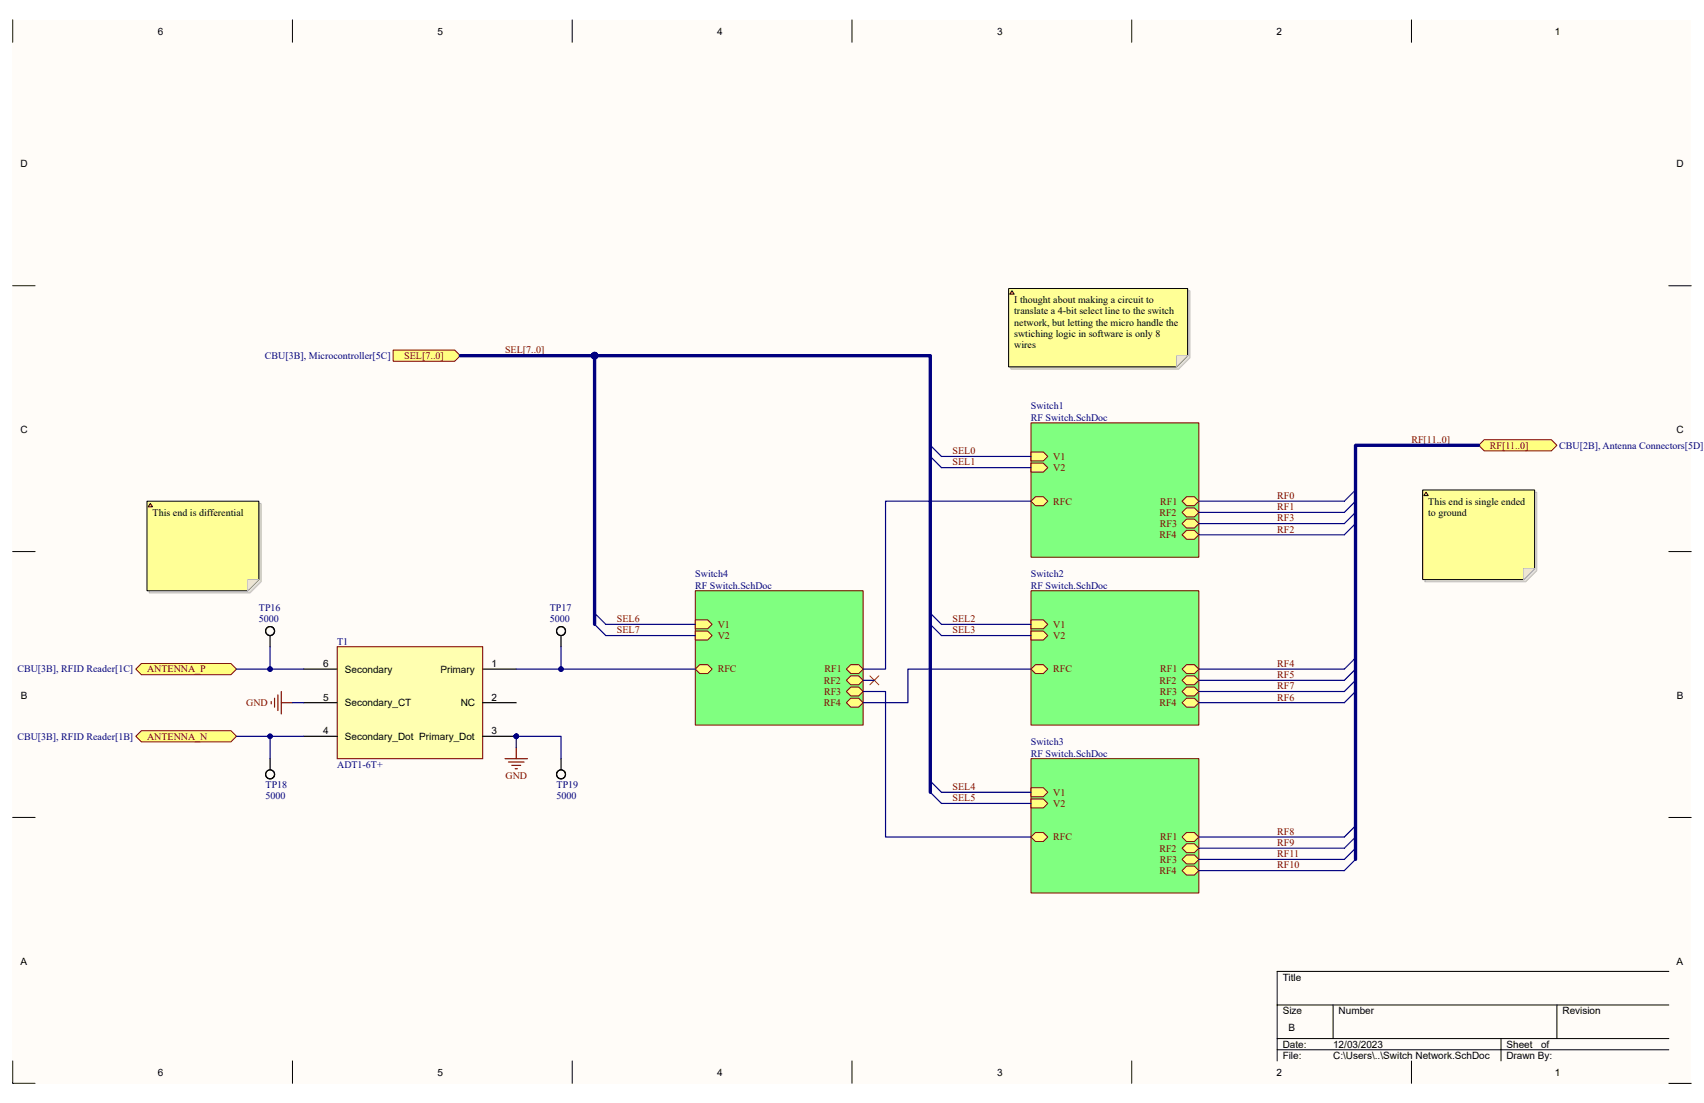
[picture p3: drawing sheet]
<svg xmlns="http://www.w3.org/2000/svg" width="432mm" height="279mm" viewBox="0 0 432 279" stroke-linecap="round" stroke-linejoin="round" font-family="sans-serif">
<g fill="#fffcf8">
<path d="M3.2 5h425.4v269.4h-425.4z" fill-rule="evenodd"/>
<path d="M8.9 10.7h414v258.1h-414z" fill-rule="evenodd"/>
</g>
<g fill="none" stroke="#000" stroke-width=".25">
<path d="M3.2 5v5.7M74.1 5v5.7M145 5v5.7M215.9 5v5.7M286.8 5v5.7M357.7 5v5.7M3.2 72.4h5.7M422.9 72.4h5.7M3.2 139.7h5.7M422.9 139.7h5.7M3.2 207.1h5.7M422.9 207.1h5.7"/>
<path d="M323.6 254.6h99.3M337.8 254.6v8.5M394.5 254.6v8.5M422.9 246.1h-99.3v22.6M3.2 268.7v5.7h5.7M74.1 268.7v5.7M145 268.7v5.7M215.9 268.7v5.7M286.8 268.7v5.7M323.6 263.1h99.3M323.6 265.9h99.3M357.7 268.8v5.6"/>
<path d="M380.4 263.1v5.7M422.9 274.4h5.7"/>
</g>
<path d="M261.3 107.1h42.5v34h-42.5z" fill-rule="evenodd" fill="#80ff80"/>
<path d="M261.3 107.1h42.5v34h-42.5z" fill="none" stroke="#800000" stroke-width=".25"/>
<path d="M261.3 114.5h3.1l1.1 1.1-1.1 1.2h-3.1z" fill-rule="evenodd" fill="#ffff80"/>
<path d="M261.3 114.5h3.1l1.1 1.1-1.1 1.2h-3.1z" fill="none" stroke="#800000" stroke-width=".25"/>
<path d="M261.3 117.3h3.1l1.1 1.2-1.1 1.1h-3.1z" fill-rule="evenodd" fill="#ffff80"/>
<path d="M261.3 117.3h3.1l1.1 1.2-1.1 1.1h-3.1z" fill="none" stroke="#800000" stroke-width=".25"/>
<path d="M299.5 127l1.2-1.2h2l1.1 1.2-1.1 1.1h-2z" fill-rule="evenodd" fill="#ffff80"/>
<path d="M299.5 127l1.2-1.2h2l1.1 1.2-1.1 1.1h-2z" fill="none" stroke="#800000" stroke-width=".25"/>
<path d="M299.5 129.8l1.2-1.1h2l1.1 1.1-1.1 1.1h-2z" fill-rule="evenodd" fill="#ffff80"/>
<path d="M299.5 129.8l1.2-1.1h2l1.1 1.1-1.1 1.1h-2z" fill="none" stroke="#800000" stroke-width=".25"/>
<path d="M299.5 132.6l1.2-1.1h2l1.1 1.1-1.1 1.2h-2z" fill-rule="evenodd" fill="#ffff80"/>
<path d="M299.5 132.6l1.2-1.1h2l1.1 1.1-1.1 1.2h-2z" fill="none" stroke="#800000" stroke-width=".25"/>
<path d="M299.5 135.5l1.2-1.2h2l1.1 1.2-1.1 1.1h-2z" fill-rule="evenodd" fill="#ffff80"/>
<path d="M299.5 135.5l1.2-1.2h2l1.1 1.2-1.1 1.1h-2z" fill="none" stroke="#800000" stroke-width=".25"/>
<path d="M262.4 125.8h2l1.1 1.2-1.1 1.1h-2l-1.1-1.1z" fill-rule="evenodd" fill="#ffff80"/>
<path d="M262.4 125.8h2l1.1 1.2-1.1 1.1h-2l-1.1-1.1z" fill="none" stroke="#800000" stroke-width=".25"/>
<path d="M261.3 149.6h42.5v34.1h-42.5z" fill-rule="evenodd" fill="#80ff80"/>
<path d="M261.3 149.6h42.5v34.1h-42.5z" fill="none" stroke="#800000" stroke-width=".25"/>
<path d="M261.3 157h3.1l1.1 1.2-1.1 1.1h-3.1z" fill-rule="evenodd" fill="#ffff80"/>
<path d="M261.3 157h3.1l1.1 1.2-1.1 1.1h-3.1z" fill="none" stroke="#800000" stroke-width=".25"/>
<path d="M261.3 159.9h3.1l1.1 1.1-1.1 1.1h-3.1z" fill-rule="evenodd" fill="#ffff80"/>
<path d="M261.3 159.9h3.1l1.1 1.1-1.1 1.1h-3.1z" fill="none" stroke="#800000" stroke-width=".25"/>
<path d="M299.5 169.5l1.2-1.1h2l1.1 1.1-1.1 1.1h-2z" fill-rule="evenodd" fill="#ffff80"/>
<path d="M299.5 169.5l1.2-1.1h2l1.1 1.1-1.1 1.1h-2z" fill="none" stroke="#800000" stroke-width=".25"/>
<path d="M300.7 171.2h2l1.1 1.1-1.1 1.2h-2l-1.2-1.2z" fill-rule="evenodd" fill="#ffff80"/>
<path d="M300.7 171.2h2l1.1 1.1-1.1 1.2h-2l-1.2-1.2z" fill="none" stroke="#800000" stroke-width=".25"/>
<path d="M299.5 175.2l1.2-1.2h2l1.1 1.2-1.1 1.1h-2z" fill-rule="evenodd" fill="#ffff80"/>
<path d="M299.5 175.2l1.2-1.2h2l1.1 1.2-1.1 1.1h-2z" fill="none" stroke="#800000" stroke-width=".25"/>
<path d="M299.5 178l1.2-1.1h2l1.1 1.1-1.1 1.1h-2z" fill-rule="evenodd" fill="#ffff80"/>
<path d="M299.5 178l1.2-1.1h2l1.1 1.1-1.1 1.1h-2z" fill="none" stroke="#800000" stroke-width=".25"/>
<path d="M261.3 169.5l1.1-1.1h2l1.1 1.1-1.1 1.1h-2z" fill-rule="evenodd" fill="#ffff80"/>
<path d="M261.3 169.5l1.1-1.1h2l1.1 1.1-1.1 1.1h-2z" fill="none" stroke="#800000" stroke-width=".25"/>
<path d="M261.3 192.2h42.5v34h-42.5z" fill-rule="evenodd" fill="#80ff80"/>
<path d="M261.3 192.2h42.5v34h-42.5z" fill="none" stroke="#800000" stroke-width=".25"/>
<path d="M261.3 199.5h3.1l1.1 1.2-1.1 1.1h-3.1z" fill-rule="evenodd" fill="#ffff80"/>
<path d="M261.3 199.5h3.1l1.1 1.2-1.1 1.1h-3.1z" fill="none" stroke="#800000" stroke-width=".25"/>
<path d="M261.3 202.4h3.1l1.1 1.1-1.1 1.2h-3.1z" fill-rule="evenodd" fill="#ffff80"/>
<path d="M261.3 202.4h3.1l1.1 1.1-1.1 1.2h-3.1z" fill="none" stroke="#800000" stroke-width=".25"/>
<path d="M299.5 212l1.2-1.1h2l1.1 1.1-1.1 1.2h-2z" fill-rule="evenodd" fill="#ffff80"/>
<path d="M299.5 212l1.2-1.1h2l1.1 1.1-1.1 1.2h-2z" fill="none" stroke="#800000" stroke-width=".25"/>
<path d="M299.5 214.9l1.2-1.2h2l1.1 1.2-1.1 1.1h-2z" fill-rule="evenodd" fill="#ffff80"/>
<path d="M299.5 214.9l1.2-1.2h2l1.1 1.2-1.1 1.1h-2z" fill="none" stroke="#800000" stroke-width=".25"/>
<path d="M299.5 217.7l1.2-1.1h2l1.1 1.1-1.1 1.1h-2z" fill-rule="evenodd" fill="#ffff80"/>
<path d="M299.5 217.7l1.2-1.1h2l1.1 1.1-1.1 1.1h-2z" fill="none" stroke="#800000" stroke-width=".25"/>
<path d="M299.5 220.5l1.2-1.1h2l1.1 1.1-1.1 1.2h-2z" fill-rule="evenodd" fill="#ffff80"/>
<path d="M299.5 220.5l1.2-1.1h2l1.1 1.1-1.1 1.2h-2z" fill="none" stroke="#800000" stroke-width=".25"/>
<path d="M261.3 212l1.1-1.1h2l1.1 1.1-1.1 1.2h-2z" fill-rule="evenodd" fill="#ffff80"/>
<path d="M261.3 212l1.1-1.1h2l1.1 1.1-1.1 1.2h-2z" fill="none" stroke="#800000" stroke-width=".25"/>
<path d="M176.2 149.6h42.5v34.1h-42.5z" fill-rule="evenodd" fill="#80ff80"/>
<path d="M176.2 149.6h42.5v34.1h-42.5z" fill="none" stroke="#800000" stroke-width=".25"/>
<path d="M176.2 157h3.1l1.1 1.2-1.1 1.1h-3.1z" fill-rule="evenodd" fill="#ffff80"/>
<path d="M176.2 157h3.1l1.1 1.2-1.1 1.1h-3.1z" fill="none" stroke="#800000" stroke-width=".25"/>
<path d="M176.2 159.9h3.1l1.1 1.1-1.1 1.1h-3.1z" fill-rule="evenodd" fill="#ffff80"/>
<path d="M176.2 159.9h3.1l1.1 1.1-1.1 1.1h-3.1z" fill="none" stroke="#800000" stroke-width=".25"/>
<path d="M214.5 169.5l1.1-1.1h2l1.1 1.1-1.1 1.1h-2z" fill-rule="evenodd" fill="#ffff80"/>
<path d="M214.5 169.5l1.1-1.1h2l1.1 1.1-1.1 1.1h-2z" fill="none" stroke="#800000" stroke-width=".25"/>
<path d="M215.6 171.2h2l1.1 1.1-1.1 1.2h-2l-1.1-1.2z" fill-rule="evenodd" fill="#ffff80"/>
<path d="M215.6 171.2h2l1.1 1.1-1.1 1.2h-2l-1.1-1.2z" fill="none" stroke="#800000" stroke-width=".25"/>
<path d="M214.5 175.2l1.1-1.2h2l1.1 1.2-1.1 1.1h-2z" fill-rule="evenodd" fill="#ffff80"/>
<path d="M214.5 175.2l1.1-1.2h2l1.1 1.2-1.1 1.1h-2z" fill="none" stroke="#800000" stroke-width=".25"/>
<path d="M214.5 178l1.1-1.1h2l1.1 1.1-1.1 1.1h-2z" fill-rule="evenodd" fill="#ffff80"/>
<path d="M214.5 178l1.1-1.1h2l1.1 1.1-1.1 1.1h-2z" fill="none" stroke="#800000" stroke-width=".25"/>
<path d="M176.2 169.5l1.1-1.1h2l1.1 1.1-1.1 1.1h-2z" fill-rule="evenodd" fill="#ffff80"/>
<path d="M176.2 169.5l1.1-1.1h2l1.1 1.1-1.1 1.1h-2z" fill="none" stroke="#800000" stroke-width=".25"/>
<g fill="none" stroke="#000080" stroke-width=".3">
<path d="M235.7 115.6l2.9 2.9M235.7 112.8l2.9 2.8M343.5 132.6l-2.8 2.9M343.5 129.8l-2.8 2.8M343.5 127l-2.8 2.8M343.5 124.1l-2.8 2.9M150.7 158.2l2.8 2.8M150.7 155.3l2.8 2.9M235.7 158.2l2.9 2.8M235.7 155.3l2.9 2.9M343.5 172.3l-2.8 2.9M343.5 169.5l-2.8 2.8"/>
<path d="M343.5 166.7l-2.8 2.8M343.5 175.2l-2.8 2.8M235.7 197.9l2.9 2.8M235.7 200.7l2.9 2.8M343.5 217.7l-2.8 2.8M343.5 214.9l-2.8 2.8M343.5 212l-2.8 2.9M343.5 209.2l-2.8 2.8"/>
</g>
<path d="M99.6 88.7h15.6l1.4 1.4-1.4 1.4h-15.6z" fill-rule="evenodd" fill="#ffff80"/>
<path d="M99.6 88.7h15.6l1.4 1.4-1.4 1.4h-15.6z" fill="none" stroke="#800000" stroke-width=".25"/>
<path d="M376.1 111.4h17l1.4 1.4-1.4 1.4h-17l-1.4-1.4z" fill-rule="evenodd" fill="#ffff80"/>
<path d="M376.1 111.4h17l1.4 1.4-1.4 1.4h-17l-1.4-1.4z" fill="none" stroke="#800000" stroke-width=".25"/>
<circle cx="130.8" cy="186.5" r=".57" fill="#000080"/>
<circle cx="130.8" cy="186.5" r=".57" fill="none" stroke="#000080" stroke-width=".25"/>
<path d="M85.4 163.8h36.9v28.4h-36.9z" fill-rule="evenodd" fill="#ffffb0"/>
<path d="M85.4 163.8h36.9v28.4h-36.9z" fill="none" stroke="#800000" stroke-width=".25"/>
<path d="M76.9 169.5h8.5M77 178h8.4M77 186.5h8.4M122.3 186.5h8.5" fill="none" stroke="#000" stroke-width=".3"/>
<circle cx="130.8" cy="186.5" r=".57" fill="#000080"/>
<circle cx="130.8" cy="186.5" r=".57" fill="none" stroke="#000080" stroke-width=".25"/>
<path d="M122.3 178h8.5M122.3 169.5h8.5" fill="none" stroke="#000" stroke-width=".3"/>
<path d="M34.4 169.5l1.4-1.4h22.7l1.4 1.4-1.4 1.4h-22.7z" fill-rule="evenodd" fill="#ffff80"/>
<path d="M34.4 169.5l1.4-1.4h22.7l1.4 1.4-1.4 1.4h-22.7z" fill="none" stroke="#800000" stroke-width=".25"/>
<path d="M68.7 177.7v.6M69.6 176.9v2.2M70.4 176v4M71.3 175.2v5.6M71.3 178h2.8M128 192.2h5.7M128.8 193h4M129.7 193.9h2.3M130.5 194.7h.6M130.8 189.3v2.9" fill="none" stroke="#800000" stroke-width=".3"/>
<path d="M34.4 186.5l1.4-1.4h22.7l1.4 1.4-1.4 1.4h-22.7z" fill-rule="evenodd" fill="#ffff80"/>
<path d="M34.4 186.5l1.4-1.4h22.7l1.4 1.4-1.4 1.4h-22.7z" fill="none" stroke="#800000" stroke-width=".25"/>
<path d="M220.4 171.2l2.3 2.3M222.7 171.2l-2.3 2.3" fill="none" stroke="#f00" stroke-width=".25"/>
<g fill="none" stroke="#000" stroke-width=".3">
<path d="M68.4 161v2.8M142.2 161v2.8M68.4 192.2v2.8M142.2 192.2v2.8"/>
<circle cx="68.4" cy="159.9" r="1.13"/>
<circle cx="142.2" cy="159.9" r="1.13"/>
<circle cx="68.4" cy="196.2" r="1.13"/>
<circle cx="142.2" cy="196.2" r="1.13"/>
</g>
<g fill="none" stroke="#000080" stroke-width=".3">
<path d="M238.6 118.5h22.7M238.6 115.6h22.7M261.3 127h-36.9v42.5h-5.7M303.8 135.5h36.9M303.8 132.6h36.9M303.8 129.8h36.9M303.8 127h36.9M153.5 158.2h22.7M238.6 158.2h22.7M153.5 161h22.7M218.7 175.2h5.7v36.8h36.9M238.6 161h22.7"/>
<path d="M303.8 178h36.9M303.8 175.2h36.9M303.8 172.3h36.9M303.8 169.5h36.9M130.8 186.5v2.8M238.6 203.5h22.7M238.6 200.7h22.7M303.8 217.7h36.9M303.8 214.9h36.9M303.8 212h36.9M303.8 220.5h36.9"/>
</g>
<circle cx="130.8" cy="186.5" r=".57" fill="#000080"/>
<circle cx="130.8" cy="186.5" r=".57" fill="none" stroke="#000080" stroke-width=".25"/>
<path d="M59.9 169.5h17M74.1 178h2.9" fill="none" stroke="#000080" stroke-width=".3"/>
<circle cx="68.4" cy="169.5" r=".57" fill="#000080"/>
<circle cx="68.4" cy="169.5" r=".57" fill="none" stroke="#000080" stroke-width=".25"/>
<path d="M59.9 186.5h17.1" fill="none" stroke="#000080" stroke-width=".3"/>
<circle cx="68.4" cy="186.5" r=".57" fill="#000080"/>
<circle cx="68.4" cy="186.5" r=".57" fill="none" stroke="#000080" stroke-width=".25"/>
<path d="M130.8 169.5h45.4M218.7 172.3h2.9M261.3 169.5h-31.2v8.5h-11.4" fill="none" stroke="#000080" stroke-width=".3"/>
<circle cx="142.2" cy="169.5" r=".57" fill="#000080"/>
<circle cx="142.2" cy="169.5" r=".57" fill="none" stroke="#000080" stroke-width=".25"/>
<path d="M150.7 90.1h85v110.6M374.7 112.8h-31.2v104.9" fill="none" stroke="#000080" stroke-width=".85"/>
<circle cx="150.7" cy="90.1" r=".85" fill="#000080"/>
<circle cx="150.7" cy="90.1" r=".85" fill="none" stroke="#000080" stroke-width=".25"/>
<path d="M116.6 90.1h34.1v68.1" fill="none" stroke="#000080" stroke-width=".85"/>
<circle cx="150.7" cy="90.1" r=".85" fill="#000080"/>
<circle cx="150.7" cy="90.1" r=".85" fill="none" stroke="#000080" stroke-width=".25"/>
<path d="M68.4 163.8v5.7" fill="none" stroke="#000080" stroke-width=".3"/>
<circle cx="68.4" cy="169.5" r=".57" fill="#000080"/>
<circle cx="68.4" cy="169.5" r=".57" fill="none" stroke="#000080" stroke-width=".25"/>
<path d="M68.4 186.5v5.7" fill="none" stroke="#000080" stroke-width=".3"/>
<circle cx="68.4" cy="186.5" r=".57" fill="#000080"/>
<circle cx="68.4" cy="186.5" r=".57" fill="none" stroke="#000080" stroke-width=".25"/>
<path d="M142.2 163.8v5.7" fill="none" stroke="#000080" stroke-width=".3"/>
<circle cx="142.2" cy="169.5" r=".57" fill="#000080"/>
<circle cx="142.2" cy="169.5" r=".57" fill="none" stroke="#000080" stroke-width=".25"/>
<path d="M130.8 186.5h11.4v5.7" fill="none" stroke="#000080" stroke-width=".3"/>
<circle cx="130.8" cy="186.5" r=".57" fill="#000080"/>
<circle cx="130.8" cy="186.5" r=".57" fill="none" stroke="#000080" stroke-width=".25"/>
<path d="M256.2 73.6h45.3v17.1l-2.8 2.8h-42.5z" fill-rule="evenodd" fill="#e0ddd7"/>
<path d="M256.2 73.6h45.3v17.1l-2.8 2.8h-42.5z" fill="none" stroke="#bfbdba" stroke-width=".25"/>
<path d="M255.6 73.1h45.4v17l-2.9 2.8h-42.5z" fill-rule="evenodd" fill="#ffff96"/>
<path d="M255.6 73.1h45.4v17l-2.9 2.8h-42.5z" fill="none" stroke="#000" stroke-width=".25"/>
<path d="M298.1 90.1h2.9l-2.9 2.8z" fill="#f2f0d8"/>
<path d="M298.1 90.1h2.9l-2.9 2.8z" fill="none" stroke="#bfbdba" stroke-width=".25"/>
<path d="M256.4 73.6l.6 .9h-1.1z" fill="#ffcc78"/>
<path d="M256.4 73.6l.6 .9h-1.1z" fill="none" stroke="#300" stroke-width=".25"/>
<path d="M361.1 124.7h28.3v19.8l-2.8 2.9h-25.5z" fill-rule="evenodd" fill="#e0ddd7"/>
<path d="M361.1 124.7h28.3v19.8l-2.8 2.9h-25.5z" fill="none" stroke="#bfbdba" stroke-width=".25"/>
<path d="M360.5 124.1h28.4v19.9l-2.9 2.8h-25.5z" fill-rule="evenodd" fill="#ffff96"/>
<path d="M360.5 124.1h28.4v19.9l-2.9 2.8h-25.5z" fill="none" stroke="#000" stroke-width=".25"/>
<path d="M386 144h2.9l-2.9 2.8z" fill="#f2f0d8"/>
<path d="M386 144h2.9l-2.9 2.8z" fill="none" stroke="#bfbdba" stroke-width=".25"/>
<path d="M361.4 124.7l.5 .8h-1.1z" fill="#ffcc78"/>
<path d="M361.4 124.7l.5 .8h-1.1z" fill="none" stroke="#300" stroke-width=".25"/>
<path d="M37.8 127.5h28.4v19.9l-2.9 2.8h-25.5z" fill-rule="evenodd" fill="#e0ddd7"/>
<path d="M37.8 127.5h28.4v19.9l-2.9 2.8h-25.5z" fill="none" stroke="#bfbdba" stroke-width=".25"/>
<path d="M37.2 127h28.4v19.8l-2.8 2.8h-25.6z" fill-rule="evenodd" fill="#ffff96"/>
<path d="M37.2 127h28.4v19.8l-2.8 2.8h-25.6z" fill="none" stroke="#000" stroke-width=".25"/>
<path d="M62.8 146.8h2.8l-2.8 2.8z" fill="#f2f0d8"/>
<path d="M62.8 146.8h2.8l-2.8 2.8z" fill="none" stroke="#bfbdba" stroke-width=".25"/>
<path d="M38.1 127.5l.6 .9h-1.2z" fill="#ffcc78"/>
<path d="M38.1 127.5l.6 .9h-1.2z" fill="none" stroke="#300" stroke-width=".25"/>
<g font-size="2.5">
<text x="40" y="8.8">6</text>
<text x="110.9" y="8.8">5</text>
<text x="181.7" y="8.8">4</text>
<text x="252.6" y="8.8">3</text>
<text x="323.5" y="8.8">2</text>
<text x="394" y="8.8">1</text>
<text x="5.2" y="42.4">D</text>
<text x="424.9" y="42.4">D</text>
<text x="257" y="76.8">I thought about making a circuit to</text>
<text x="257" y="79.6">translate a 4-bit select line to the switch</text>
<text x="257" y="82.5">network, but letting the micro handle the</text>
<text x="257" y="85.3">swtiching logic in software is only 8</text>
<text x="257" y="88.1">wires</text>
<text x="5.2" y="109.8">C</text>
<text x="424.9" y="109.8">C</text>
<text x="38.7" y="130.7">This end is differential</text>
<text x="361.9" y="127.8">This end is single ended</text>
<text x="361.9" y="130.7">to ground</text>
<text x="81.9" y="169">6</text>
<text x="87.4" y="170.4">Secondary</text>
<text x="111.6" y="170.4">Primary</text>
<text x="124.6" y="169">1</text>
<text x="5.3" y="177.1">B</text>
<text x="81.9" y="177.5">5</text>
<text x="87.4" y="178.9">Secondary_CT</text>
<text x="116.8" y="178.9">NC</text>
<text x="124.6" y="177.5">2</text>
<text x="424.9" y="177.1">B</text>
<text x="81.9" y="186">4</text>
<text x="124.6" y="186">3</text>
<text x="87.4" y="187.4">Secondary_Dot Primary_Dot</text>
<text x="5.2" y="244.5">A</text>
<text x="424.9" y="244.5">A</text>
<text x="325" y="248.4">Title</text>
<text x="325" y="256.9">Size</text>
<text x="339.2" y="256.9">Number</text>
<text x="395.9" y="256.9">Revision</text>
<text x="326.5" y="261.1">B</text>
<text x="325" y="265.4">Date:</text>
<text x="325" y="268.2">File:</text>
<text x="337.8" y="265.4">12/03/2023</text>
<text x="337.8" y="268.2">C:\Users\..\Switch Network.SchDoc</text>
<text x="381.7" y="268.2">Drawn By:</text>
<text x="381.8" y="265.4">Sheet</text>
<text x="390.5" y="265.4">of</text>
<text x="40" y="272.5">6</text>
<text x="110.9" y="272.5">5</text>
<text x="181.7" y="272.5">4</text>
<text x="252.6" y="272.5">3</text>
<text x="323.5" y="272.5">2</text>
<text x="394" y="272.5">1</text>
</g>
<g font-size="2.5" fill="#800000">
<text x="128" y="89.5">SEL[7..0]</text>
<text x="102.4" y="91">SEL[7..0]</text>
<text x="357.7" y="112.2">RF[11..0]</text>
<text x="377.5" y="113.7">RF[11..0]</text>
<text x="241.4" y="115.1">SEL0</text>
<text x="241.4" y="117.9">SEL1</text>
<text x="266.9" y="116.5">V1</text>
<text x="266.9" y="119.3">V2</text>
<text x="266.9" y="127.8">RFC</text>
<text x="293.8" y="130.7">RF2</text>
<text x="294" y="127.8">RF1</text>
<text x="323.6" y="126.4">RF0</text>
<text x="323.6" y="129.2">RF1</text>
<text x="293.8" y="136.3">RF4</text>
<text x="293.9" y="133.5">RF3</text>
<text x="323.6" y="134.9">RF2</text>
<text x="323.6" y="132.1">RF3</text>
<text x="156.3" y="157.6">SEL6</text>
<text x="156.3" y="160.4">SEL7</text>
<text x="181.9" y="159">V1</text>
<text x="181.9" y="161.8">V2</text>
<text x="241.4" y="157.6">SEL2</text>
<text x="241.4" y="160.4">SEL3</text>
<text x="266.9" y="159">V1</text>
<text x="266.9" y="161.8">V2</text>
<text x="37.3" y="170.3">ANTENNA_P</text>
<text x="181.9" y="170.3">RFC</text>
<text x="208.7" y="173.2">RF2</text>
<text x="209" y="170.3">RF1</text>
<text x="266.9" y="170.3">RFC</text>
<text x="293.8" y="173.2">RF2</text>
<text x="294" y="170.3">RF1</text>
<text x="323.6" y="169">RF4</text>
<text x="323.6" y="171.8">RF5</text>
<text x="62.4" y="178.9">GND</text>
<text x="208.7" y="178.9">RF4</text>
<text x="208.8" y="176">RF3</text>
<text x="293.8" y="178.9">RF4</text>
<text x="293.9" y="176">RF3</text>
<text x="323.6" y="174.6">RF7</text>
<text x="323.6" y="177.5">RF6</text>
<text x="37.3" y="187.4">ANTENNA_N</text>
<text x="128.1" y="197.3">GND</text>
<text x="241.4" y="200.2">SEL4</text>
<text x="241.4" y="203">SEL5</text>
<text x="266.9" y="201.5">V1</text>
<text x="266.9" y="204.4">V2</text>
<text x="266.9" y="212.9">RFC</text>
<text x="293.8" y="215.7">RF2</text>
<text x="294" y="212.9">RF1</text>
<text x="323.6" y="211.5">RF8</text>
<text x="323.6" y="214.3">RF9</text>
<text x="293.8" y="221.4">RF4</text>
<text x="293.9" y="218.6">RF3</text>
<text x="323.6" y="220">RF10</text>
<text x="323.6" y="217.1">RF11</text>
</g>
<g font-size="2.5" fill="#000080">
<text x="67.1" y="91">CBU[3B], Microcontroller[5C]</text>
<text x="261.2" y="103.7">Switch1</text>
<text x="261.2" y="106.6">RF Switch.SchDoc</text>
<text x="395.1" y="113.7">CBU[2B], Antenna Connectors[5D],</text>
<text x="176.2" y="146.3">Switch4</text>
<text x="176.2" y="149.1">RF Switch.SchDoc</text>
<text x="261.2" y="146.3">Switch2</text>
<text x="261.2" y="149.1">RF Switch.SchDoc</text>
<text x="65.6" y="154.8">TP16</text>
<text x="139.3" y="154.8">TP17</text>
<text x="65.6" y="157.6">5000</text>
<text x="139.3" y="157.6">5000</text>
<text x="85.4" y="163.3">T1</text>
<text x="4.4" y="170.3">CBU[3B], RFID Reader[1C]</text>
<text x="4.4" y="187.4">CBU[3B], RFID Reader[1B]</text>
<text x="261.2" y="188.8">Switch3</text>
<text x="261.2" y="191.6">RF Switch.SchDoc</text>
<text x="85.4" y="194.5">ADT1-6T+</text>
<text x="67.3" y="199.6">TP18</text>
<text x="67.3" y="202.4">5000</text>
<text x="141" y="199.6">TP19</text>
<text x="141" y="202.4">5000</text>
</g>
</svg>
